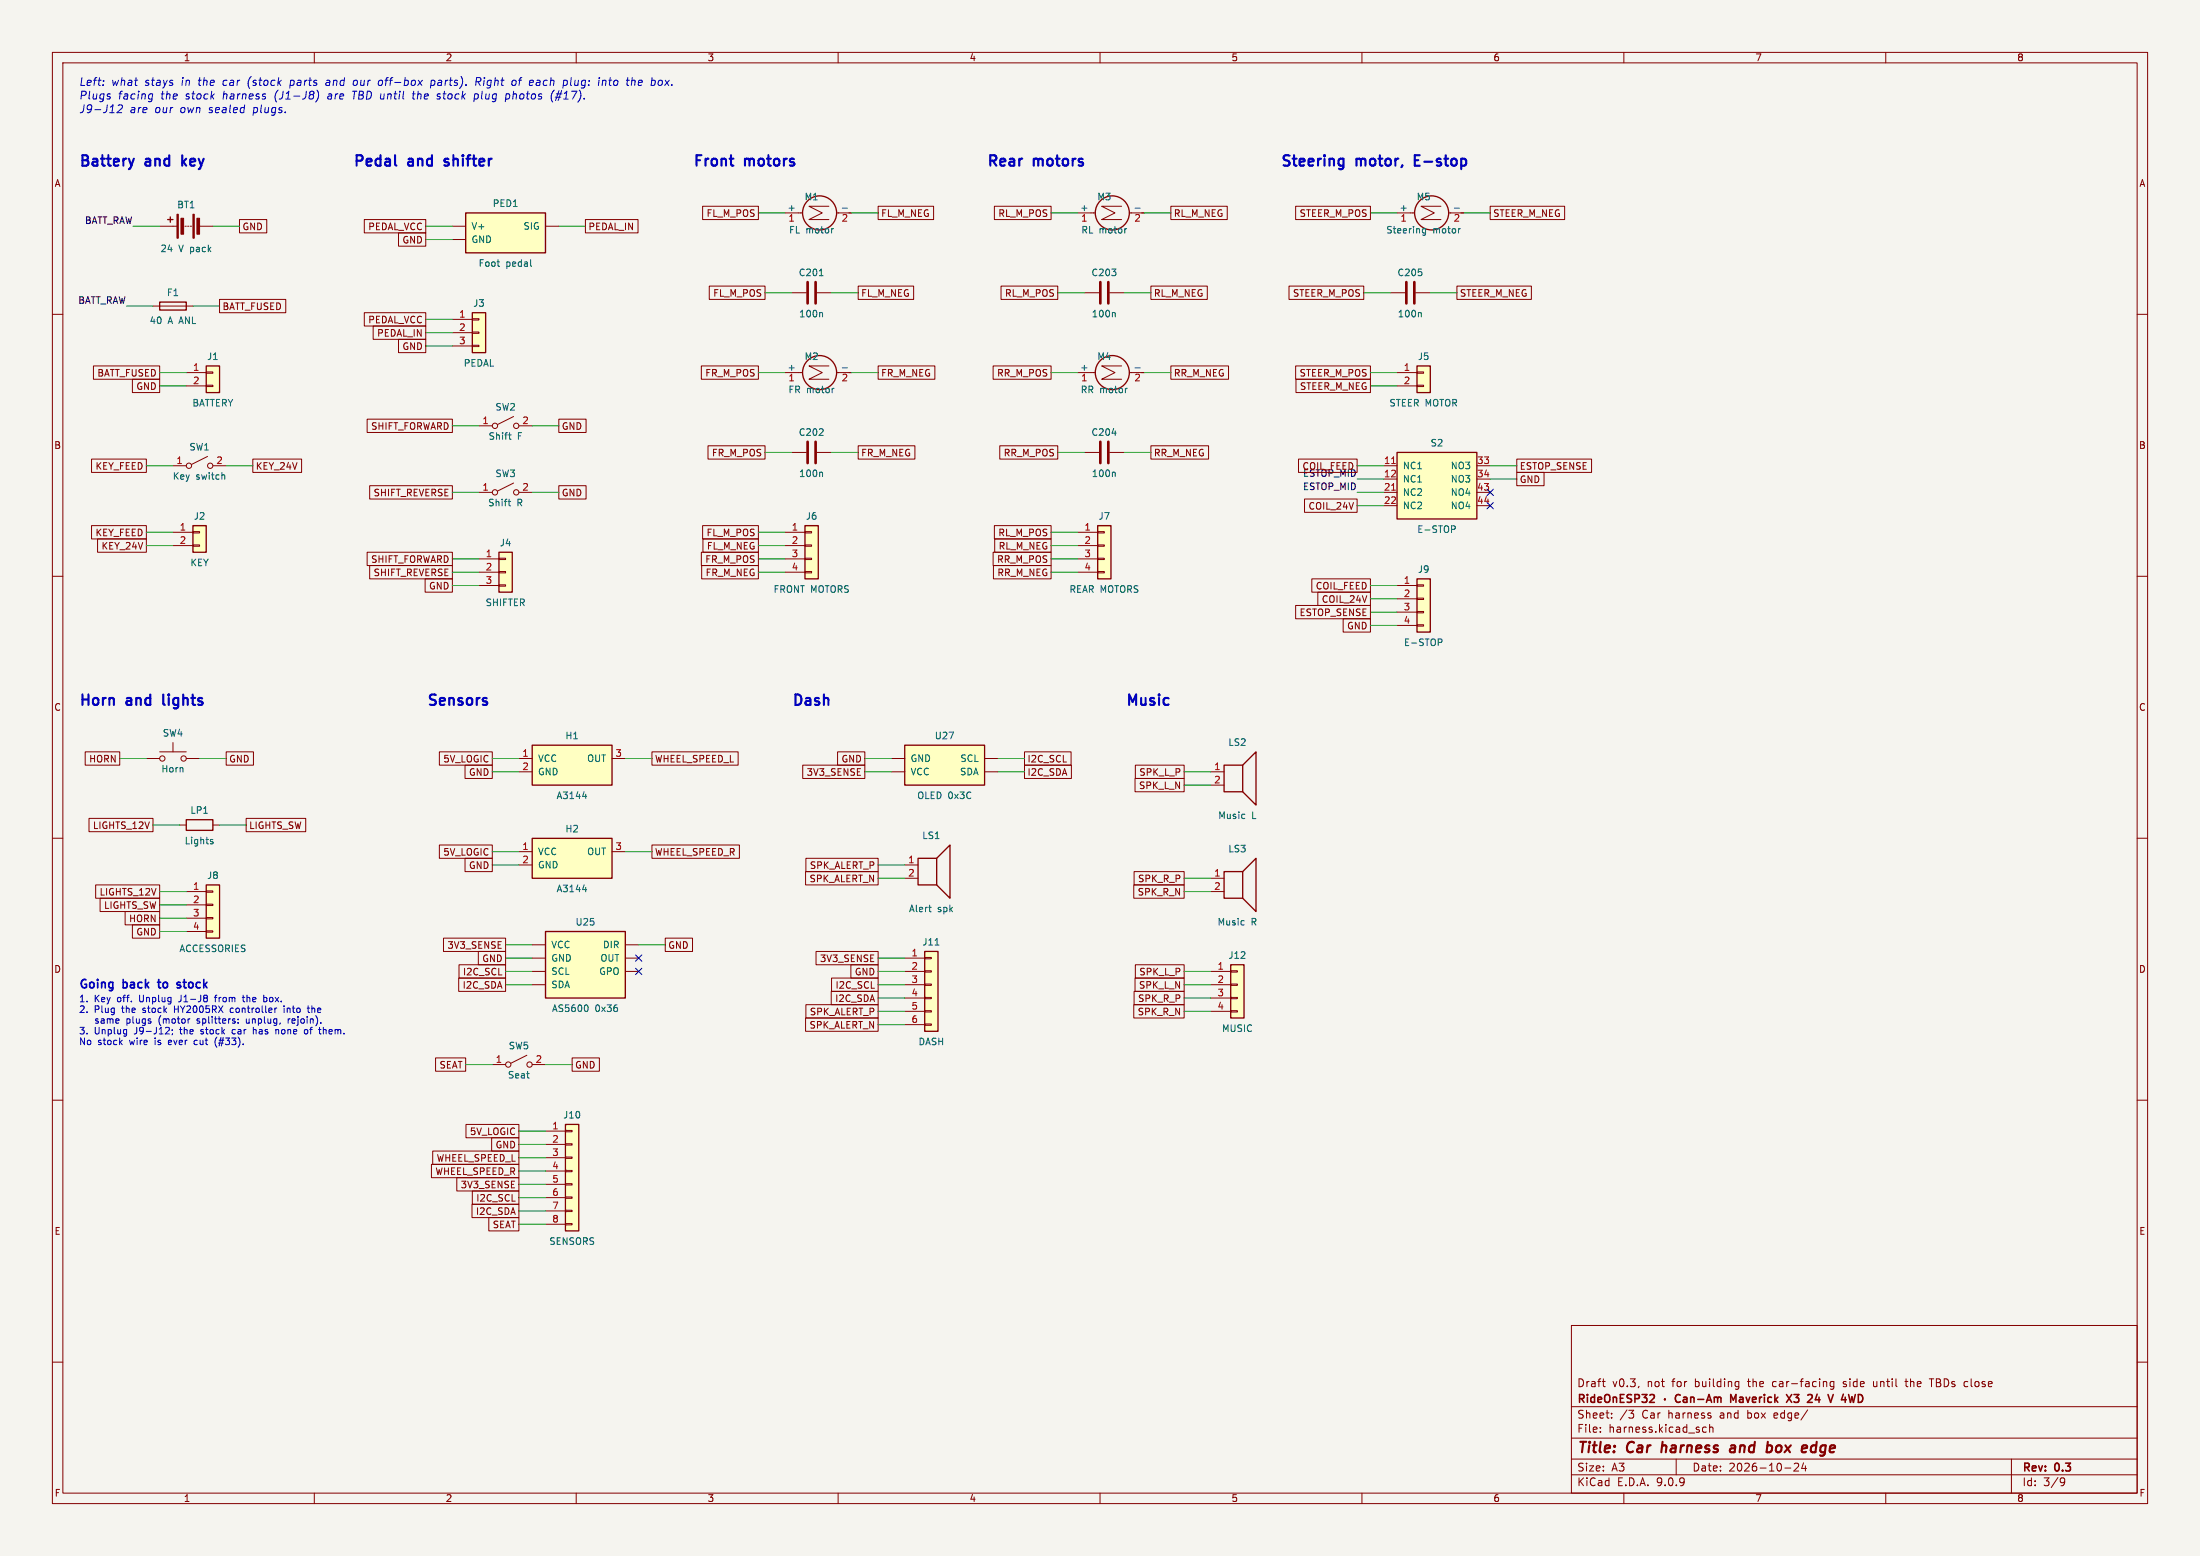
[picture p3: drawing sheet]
<svg xmlns="http://www.w3.org/2000/svg" width="420mm" height="297mm" viewBox="0 0 420 297" stroke-linecap="round" stroke-linejoin="round" font-family="sans-serif">
<path d="M0 0h420v297h-420z" fill="#f5f4ef" stroke="#f5f4ef" stroke-width=".19"/>
<g fill="none" stroke="#840000" stroke-width=".19">
<path d="M10 10h400v277h-400zM12 12h396v273h-396zM60 10v2M110 10v2M160 10v2M210 10v2M260 10v2M310 10v2M360 10v2M10 60h2M408 60h2M10 110h2"/>
<path d="M408 110h2M10 160h2M408 160h2M10 210h2M408 210h2M300 253h108v32h-108zM10 260h2M300 278.5h108M300 274.5h108M300 268.5h108M305.5 273.2v.2M305.5 272.5v.1"/>
<path d="M305.9 263.7h.5M306.2 264.6l.2 .1M307.7 270.5v.2M307.7 269.8v.1M310.9 269.2h1l-.5 .6M311.6 269.8l.3 .2v.4l-.3 .3M312.9 264.6l-.1 .2M320 278.5v3M325.7 272.5l-.4-.1-.3 .3 .2 .6h.5M326.4 272.5l.2-.1 .3 .1 .1 .9M326.4 271.9v1.5M331.5 263.7l.4 .1"/>
<path d="M331.9 264.6l-.4 .1M331.9 263.7v1.2l-.1 .2-.4 .1M342.5 279.4l.6-.1 .2 .1 .1 .3-1 1.1h1M344.3 279.2l-.4 1.1h1M344.7 279.8v1M348.7 263.8v.9M350.1 263.8l-.4-.1-.3 .3 .1 .6h.6M350.1 263.7v1.2l-.3 .3-.4-.1M351.9 264.6l.1 .1M351.9 263.8v.3M357.7 263.7v.8l.2 .2M363.7 263.7h.5"/>
<path d="M363.9 263.2v1.3l.3 .2M368.3 263.2h.9M368.7 263.2v1.5M384 278.5v6.5M408 260h2M60 285v2M110 285v2M160 285v2M210 285v2M260 285v2M300 281.5h108M310 285v2"/>
<path d="M340.7 280.2h1.2M360 285v2M393.6 282.1l.5 .1a.99 .99 0 0 1-.4 1.4h-.3M394.2 282.7l-.3 .3h-.3"/>
</g>
<path d="M317.4 275.2l-.3 2M330.4 276h.8M331.3 276.3l-.7 .1a.4 .4 0 0 0-.4 .4 .4 .4 0 0 0 .3 .4l.7-.1M338 275.9l.3 .4-.2 .7M345.8 277.1h.8M346.5 275.9h-.3l-.3 .2" fill="none" stroke="#840000" stroke-width=".4"/>
<g fill="none" stroke="#840000" stroke-width=".3">
<path d="M315.5 266.2l.3 .3v.3l-.9 .9h.9M317.8 267v.2M320.8 266.3a.6 .6 0 0 0-.8 0 .6 .6 0 0 0-.2 .7 .56 .56 0 0 0 .3 .6 .56 .56 0 0 0 .7-.1M321.4 266.8h.6v.9M322 267l-.5 .1a.29 .29 0 0 0-.2 .3 .29 .29 0 0 0 .2 .3l.5-.1M322.8 266.8l.2-.1 .3 .1 .1 .9M322.8 266.7v1M324.1 267.1h1.2M325.8 267.7l.5-1.5 .5 1.5M325.9 267.3h.7M327.3 266.8l.4-.1 .2 .2M327.3 266.7v1"/>
<path d="M327.9 266.9l.2-.2 .4 .1v.9M327.9 266.9v.8M331.4 266.2l-.5 1.1-.5-1.1v1.5M341 266.2l1 1.5M342 266.2l-1 1.5M346.9 266.1l-.4 1.1h1"/>
</g>
<path d="M95.2 105.4h2.6v7.6h-2.6z" fill="#ffffc2"/>
<path d="M95.2 105.4h2.6v7.6h-2.6z" fill="none" stroke="#840000" stroke-width=".25"/>
<path d="M91.4 106.7h3.8M91.4 109.2h3.8M91.4 111.8h3.8M95.2 106.6h1.3v.2h-1.3zM95.2 109.1h1.3v.2h-1.3zM95.2 111.6h1.3v.3h-1.3z" fill="none" stroke="#840000" stroke-width=".19"/>
<path d="M153.7 100.3h2.5v10.2h-2.5z" fill="#ffffc2"/>
<path d="M153.7 100.3h2.5v10.2h-2.5z" fill="none" stroke="#840000" stroke-width=".25"/>
<path d="M151.1 86.4h2.8M156 86.4h2.7M149.9 101.6h3.8M149.9 104.1h3.8M149.9 106.7h3.8M149.9 109.2h3.8M153.7 101.5h1.2v.2h-1.2zM153.7 104h1.2v.3h-1.2zM153.7 106.6h1.2v.2h-1.2zM153.7 109.1h1.2v.2h-1.2z" fill="none" stroke="#840000" stroke-width=".19"/>
<path d="M154.2 84.3v4.1M155.7 84.3v4.1" fill="none" stroke="#840000" stroke-width=".51"/>
<path d="M156.8 90.1l.2 .2v.7" fill="none" stroke="#006464" stroke-width=".19"/>
<path d="M39.4 168.9h2.5v10.2h-2.5z" fill="#ffffc2"/>
<path d="M39.4 168.9h2.5v10.2h-2.5z" fill="none" stroke="#840000" stroke-width=".25"/>
<path d="M35.6 170.2h3.8M35.6 172.7h3.8M35.6 175.3h3.8M35.6 177.8h3.8M39.4 170.1h1.2v.2h-1.2zM39.4 172.6h1.2v.2h-1.2zM39.4 175.1h1.2v.3h-1.2zM39.4 177.7h1.2v.2h-1.2z" fill="none" stroke="#840000" stroke-width=".19"/>
<path d="M234.9 184.2h2.6v10.1h-2.6z" fill="#ffffc2"/>
<g fill="none" stroke="#840000" stroke-width=".25">
<path d="M35.6 156.5h5v2h-5zM234.9 184.2h2.6v10.1h-2.6z"/>
<circle cx="212.3" cy="71.1" r="3.3"/>
</g>
<g fill="none" stroke="#840000" stroke-width=".19">
<path d="M205.7 71.1h3.4M214.1 69.9h-3.8l2.6 1.2-2.6 1.3h3.8M215.6 71.1h2.8M207 86.4h2.8M211.8 86.4h2.8M27.9 144.8h2.6M30.5 143.5h5.1M33 141.7v1.8M34.3 157.5h1.3M35.6 144.8h2.5M40.6 157.5h1.3M231.1 185.4h3.8"/>
<path d="M231.1 188h3.8M231.1 190.5h3.8M231.1 193h3.8M234.9 185.3h1.3v.2h-1.3zM234.9 187.8h1.3v.3h-1.3zM234.9 190.4h1.3v.2h-1.3zM234.9 192.9h1.3v.3h-1.3z"/>
<circle cx="31" cy="144.8" r=".51"/>
<circle cx="35.1" cy="144.8" r=".51"/>
</g>
<path d="M215.2 74.1l-.2 .1M216.7 70.2h1M212.3 82.7h.8M212.7 90.1l.2 .2v.7M40.3 160.7h.3l.1 .2-.4 .2M40.3 160.2l.3 .1" fill="none" stroke="#006464" stroke-width=".19"/>
<path d="M210.1 84.3v4.1M211.6 84.3v4.1" fill="none" stroke="#840000" stroke-width=".51"/>
<path d="M270.5 110.5h2.5v10.2h-2.5z" fill="#ffffc2"/>
<path d="M30.5 57.7h5.1v1.5h-5.1zM270.5 110.5h2.5v10.2h-2.5z" fill="none" stroke="#840000" stroke-width=".25"/>
<path d="M29.2 58.4h7.6M266.7 111.8h3.8M266.7 114.3h3.8M266.7 116.8h3.8M266.7 119.4h3.8M270.5 111.6h1.3v.3h-1.3zM270.5 114.2h1.3v.2h-1.3zM270.5 116.7h1.3v.3h-1.3zM270.5 119.3h1.3v.2h-1.3z" fill="none" stroke="#840000" stroke-width=".19"/>
<path d="M275 122l.3 .2-.1 .3-.2 .1" fill="none" stroke="#006464" stroke-width=".19"/>
<path d="M209.5 100.3h2.6v10.2h-2.6z" fill="#ffffc2"/>
<g fill="none" stroke="#840000" stroke-width=".25">
<path d="M32 41.9h1M32.5 41.4v1M209.5 100.3h2.6v10.2h-2.6z"/>
<circle cx="156.5" cy="71.1" r="3.3"/>
</g>
<g fill="none" stroke="#840000" stroke-width=".19">
<path d="M30.5 43.2h3.3M35.3 43.2h.3M35.8 43.2h.3M36.3 43.2h.3M38.1 43.2h2.5M149.9 71.1h3.3M158.2 69.9h-3.8l2.6 1.2-2.6 1.3h3.8M159.7 71.1h2.9M205.7 101.6h3.8M205.7 104.1h3.8M205.7 106.7h3.8M205.7 109.2h3.8"/>
<path d="M209.5 101.5h1.3v.2h-1.3zM209.5 104h1.3v.3h-1.3zM209.5 106.6h1.3v.2h-1.3zM209.5 109.1h1.3v.2h-1.3z"/>
</g>
<g fill="#840000" stroke="#840000" stroke-width=".19">
<path d="M33.8 40.9h.2v4.6h-.2z"/>
<path d="M36.8 40.9h.3v4.6h-.3z"/>
<path d="M34.5 41.7h.6v3h-.6z"/>
<path d="M37.6 41.7h.5v3h-.5z"/>
</g>
<path d="M159.2 74.1l-.2 .1M160.8 70.2h1" fill="none" stroke="#006464" stroke-width=".19"/>
<path d="M270.5 69.9h2.5v5h-2.5z" fill="#ffffc2"/>
<path d="M270.5 69.9h2.5v5h-2.5z" fill="none" stroke="#840000" stroke-width=".25"/>
<path d="M266.7 71.1h3.8M266.7 73.7h3.8M270.5 71h1.3v.2h-1.3zM270.5 73.5h1.3v.3h-1.3z" fill="none" stroke="#840000" stroke-width=".19"/>
<path d="M90.2 59.7h2.5v7.6h-2.5z" fill="#ffffc2"/>
<path d="M90.2 59.7h2.5v7.6h-2.5z" fill="none" stroke="#840000" stroke-width=".25"/>
<path d="M86.4 61h3.8M86.4 63.5h3.8M86.4 66h3.8M90.2 60.8h1.2v.3h-1.2zM90.2 63.4h1.2v.2h-1.2zM90.2 65.9h1.2v.3h-1.2z" fill="none" stroke="#840000" stroke-width=".19"/>
<path d="M36.8 100.3h2.6v5.1h-2.6z" fill="#ffffc2"/>
<g fill="none" stroke="#840000" stroke-width=".25">
<path d="M36.8 100.3h2.6v5.1h-2.6z"/>
<circle cx="212.3" cy="40.6" r="3.3"/>
</g>
<g fill="none" stroke="#840000" stroke-width=".19">
<path d="M214.1 39.4h-3.8l2.6 1.2-2.6 1.3h3.8M205.7 40.6h3.4M207 55.9h2.8M211.8 55.9h2.8M215.6 40.6h2.8M98 79.5l-3 1.5M91.4 94h2.6M91.4 81.3h2.6M98 92.2l-3 1.5M99.1 94h2.5M99.1 81.3h2.5M33 101.6h3.8"/>
<path d="M33 104.1h3.8M36.8 101.5h1.3v.2h-1.3zM36.8 104h1.3v.3h-1.3z"/>
<circle cx="94.5" cy="81.3" r=".51"/>
<circle cx="94.5" cy="94" r=".51"/>
<circle cx="98.6" cy="94" r=".51"/>
<circle cx="98.6" cy="81.3" r=".51"/>
</g>
<path d="M216.7 39.7h1M212.7 59.6l.2 .2v.7M215.1 43.6l-.3 .1M97 95.7h.5M97.1 83h.5M97.2 96.4l.3 .2M97.3 83.7l.3 .2" fill="none" stroke="#006464" stroke-width=".19"/>
<path d="M210.1 53.8v4.1M211.6 53.8v4.1" fill="none" stroke="#840000" stroke-width=".51"/>
<path d="M39.4 69.9h2.5v5h-2.5z" fill="#ffffc2"/>
<path d="M39.4 69.9h2.5v5h-2.5z" fill="none" stroke="#840000" stroke-width=".25"/>
<path d="M265.4 55.9h2.8M270.3 55.9h2.7M35.6 71.1h3.8M35.6 73.7h3.8M39.4 71h1.2v.2h-1.2zM39.4 73.5h1.2v.3h-1.2z" fill="none" stroke="#840000" stroke-width=".19"/>
<path d="M268.5 53.8v4.1M270 53.8v4.1" fill="none" stroke="#840000" stroke-width=".51"/>
<path d="M271.1 59.6l.2 .2v.7" fill="none" stroke="#006464" stroke-width=".19"/>
<path d="M88.9 40.6h15.2v7.7h-15.2z" fill="#ffffc2"/>
<g fill="none" stroke="#840000" stroke-width=".25">
<path d="M88.9 40.6h15.2v7.7h-15.2zM233.7 146.1h3.5v5h-3.5zM237.2 146.1l2.6-2.6v10.2l-2.6-2.6"/>
<circle cx="273.3" cy="40.6" r="3.3"/>
</g>
<g fill="none" stroke="#840000" stroke-width=".19">
<path d="M275.1 39.4h-3.8l2.5 1.2-2.5 1.3h3.8M86.4 43.2h2.5M86.4 45.7h2.5M104.1 43.2h2.6M266.7 40.6h3.4M276.6 40.6h2.8M33 88.9h2.6M39.6 87.1l-3 1.5M40.6 88.9h2.6M231.1 147.3h2.6M231.1 149.9h2.6"/>
<circle cx="36.1" cy="88.9" r=".51"/>
<circle cx="40.1" cy="88.9" r=".51"/>
</g>
<path d="M277.6 39.7h1M101.4 50.8h.1M271.6 44.4l.2 .1 .3-.1M272.1 43.6v1.1l-.2 .2h-.3M272.1 43.7l-.3-.1-.2 .2M278.8 43.6l-.2 .1M42.7 90.6l.2 .2v.7" fill="none" stroke="#006464" stroke-width=".19"/>
<path d="M176.5 181.6h2.6v15.3h-2.6z" fill="#ffffc2"/>
<path d="M176.5 181.6h2.6v15.3h-2.6z" fill="none" stroke="#840000" stroke-width=".25"/>
<g fill="none" stroke="#840000" stroke-width=".19">
<path d="M172.7 182.9h3.8M172.7 185.4h3.8M172.7 188h3.8M172.7 190.5h3.8M172.7 193h3.8M172.7 195.6h3.8M176.5 182.8h1.3v.2h-1.3zM176.5 185.3h1.3v.2h-1.3zM176.5 187.8h1.3v.3h-1.3zM176.5 190.4h1.3v.2h-1.3zM176.5 192.9h1.3v.3h-1.3zM176.5 195.5h1.3v.2h-1.3z"/>
<path d="M94 203.2h2.5M100.6 201.4l-3.1 1.5M101.6 203.2h2.5"/>
<circle cx="97" cy="203.2" r=".51"/>
<circle cx="101.1" cy="203.2" r=".51"/>
</g>
<path d="M178.5 180.4h.8" fill="none" stroke="#006464" stroke-width=".19"/>
<path d="M104.1 177.8h15.3v12.7h-15.3z" fill="#ffffc2"/>
<path d="M104.1 177.8h15.3v12.7h-15.3z" fill="none" stroke="#840000" stroke-width=".25"/>
<path d="M101.6 180.3h2.5M101.6 182.9h2.5M101.6 185.4h2.5M101.6 188h2.5M119.4 180.3h2.5M119.4 182.9h2.5M119.4 185.4h2.5" fill="none" stroke="#840000" stroke-width=".19"/>
<path d="M112.1 191.9l.2 .4-.2 .7" fill="none" stroke="#006464" stroke-width=".19"/>
<path d="M107.9 214.6h2.6v20.3h-2.6z" fill="#ffffc2"/>
<path d="M175.3 163.8h3.5v5.1h-3.5zM178.8 163.8l2.6-2.5v10.2l-2.6-2.6M107.9 214.6h2.6v20.3h-2.6z" fill="none" stroke="#840000" stroke-width=".25"/>
<g fill="none" stroke="#840000" stroke-width=".19">
<path d="M151.1 55.9h2.8M156 55.9h2.7M172.7 165.1h2.6M172.7 167.6h2.6M104.1 215.9h3.8M104.1 218.4h3.8M107.9 215.8h1.3v.2h-1.3zM107.9 218.3h1.3v.3h-1.3zM104.1 221h3.8M104.1 223.5h3.8M104.1 226.1h3.8M104.1 228.6h3.8"/>
<path d="M104.1 231.1h3.8M104.1 233.7h3.8M107.9 220.9h1.3v.2h-1.3zM107.9 223.4h1.3v.2h-1.3zM107.9 225.9h1.3v.3h-1.3zM107.9 228.5h1.3v.2h-1.3zM107.9 231h1.3v.3h-1.3zM107.9 233.6h1.3v.2h-1.3z"/>
</g>
<path d="M156.4 52.6h.7M156.8 59.6l.2 .2v.7M177.3 173.2h.5M177.6 174h.2" fill="none" stroke="#006464" stroke-width=".19"/>
<path d="M154.2 53.8v4.1M155.7 53.8v4.1" fill="none" stroke="#840000" stroke-width=".51"/>
<path d="M266.7 86.4h15.2v12.7h-15.2z" fill="#ffffc2"/>
<g fill="none" stroke="#840000" stroke-width=".25">
<path d="M266.7 86.4h15.2v12.7h-15.2z"/>
<circle cx="156.5" cy="40.6" r="3.3"/>
</g>
<path d="M158.2 39.4h-3.8l2.6 1.2-2.6 1.3h3.8M149.9 40.6h3.3M159.7 40.6h2.9M264.2 88.9h2.5M264.2 91.4h2.5M264.2 94h2.5M264.2 96.5h2.5M281.9 88.9h2.6M281.9 91.4h2.6M281.9 94h2.6M281.9 96.5h2.6" fill="none" stroke="#840000" stroke-width=".19"/>
<path d="M265.7 88.5h.7M265.7 93.6h.7" fill="none" stroke="#a90000" stroke-width=".19"/>
<path d="M160.8 39.7h1M159.1 43.6l-.2 .1M277.6 100.4l.2 .2v.3l-.2 .1" fill="none" stroke="#006464" stroke-width=".19"/>
<path d="M101.6 160h15.2v7.6h-15.2z" fill="#ffffc2"/>
<path d="M101.6 160h15.2v7.6h-15.2z" fill="none" stroke="#840000" stroke-width=".25"/>
<path d="M99.1 162.6h2.5M99.1 165.1h2.5M116.8 162.6h2.6" fill="none" stroke="#840000" stroke-width=".19"/>
<path d="M111.2 169.8h.8" fill="none" stroke="#006464" stroke-width=".19"/>
<path d="M101.6 142.2h15.2v7.7h-15.2z" fill="#ffffc2"/>
<path d="M101.6 142.2h15.2v7.7h-15.2z" fill="none" stroke="#840000" stroke-width=".25"/>
<path d="M99.1 144.8h2.5M99.1 147.3h2.5M116.8 144.8h2.6" fill="none" stroke="#840000" stroke-width=".19"/>
<path d="M111.2 152h.8" fill="none" stroke="#006464" stroke-width=".19"/>
<path d="M172.7 142.2h15.3v7.7h-15.3z" fill="#ffffc2"/>
<path d="M172.7 142.2h15.3v7.7h-15.3zM233.7 166.4h3.5v5.1h-3.5zM237.2 166.4l2.6-2.6v10.2l-2.6-2.5" fill="none" stroke="#840000" stroke-width=".25"/>
<g fill="none" stroke="#840000" stroke-width=".19">
<path d="M134.1 39.4h10.7v2.5h-10.7zM167.6 39.4h10.6v2.5h-10.6zM189.8 39.4h10.9v2.5h-10.9zM223.5 39.4h10.8v2.5h-10.8zM247.3 39.4h14.3v2.5h-14.3zM284.5 39.4h14.2v2.5h-14.2zM41.9 57.1h12.7v2.6h-12.7zM45.7 41.9h5.2v2.6h-5.2zM69.5 59.7h11.8v2.5h-11.8zM69.5 41.9h11.8v2.6h-11.8zM76.1 44.4h5.2v2.6h-5.2zM111.8 41.9h10v2.6h-10z"/>
<path d="M135.4 54.6h10.6v2.6h-10.6zM163.8 54.6h10.6v2.6h-10.6zM191.1 54.6h10.8v2.6h-10.8zM219.7 54.6h10.8v2.6h-10.8zM246.1 54.6h14.2v2.6h-14.2zM278.1 54.6h14.2v2.6h-14.2zM17.8 69.8h12.7v2.6h-12.7zM25.3 72.4h5.2v2.5h-5.2zM71.2 62.2h10.1v2.6h-10.1zM76.1 64.8h5.2v2.5h-5.2zM133.9 69.8h10.9v2.6h-10.9zM167.6 69.8h10.9v2.6h-10.9z"/>
<path d="M189.6 69.8h11.1v2.6h-11.1zM223.5 69.8h11v2.6h-11zM247.3 69.8h14.3v2.6h-14.3zM247.4 72.4h14.2v2.5h-14.2zM17.5 87.6h10.4v2.6h-10.4zM48.3 87.6h9.3v2.6h-9.3zM70.1 80h16.3v2.6h-16.3zM70.6 92.7h15.8v2.6h-15.8zM106.7 92.7h5.2v2.6h-5.2zM106.7 80h5.2v2.6h-5.2zM135.2 85.1h10.8v2.5h-10.8zM163.8 85.1h10.9v2.5h-10.9z"/>
<path d="M190.9 85.1h11v2.5h-11zM219.7 85.1h11v2.5h-11zM247.9 87.6h11.2v2.6h-11.2zM249 95.2h10.1v2.6h-10.1zM289.6 87.6h14.2v2.6h-14.2zM289.6 90.2h5.2v2.5h-5.2zM17.5 100.3h10.4v2.6h-10.4zM18.6 102.9h9.3v2.5h-9.3zM70.1 105.4h16.3v2.6h-16.3zM70.6 107.9h15.8v2.6h-15.8zM81.2 110.5h5.2v2.5h-5.2zM133.9 105.4h10.9v2.6h-10.9z"/>
<path d="M134 107.9h10.8v2.6h-10.8zM134.1 100.3h10.7v2.6h-10.7zM134.2 102.9h10.6v2.5h-10.6zM189.6 105.4h11.1v2.6h-11.1zM189.6 107.9h11.1v2.6h-11.1zM189.8 100.3h10.9v2.6h-10.9zM189.9 102.9h10.8v2.5h-10.8zM247.3 115.6h14.3v2.5h-14.3zM250.4 110.5h11.2v2.5h-11.2zM251.6 113h10v2.6h-10zM256.4 118.1h5.2v2.6h-5.2zM16.3 143.5h6.6v2.6h-6.6z"/>
<path d="M17 156.2h12.2v2.6h-12.2zM43.2 143.5h5.2v2.6h-5.2zM47 156.2h11.4v2.6h-11.4zM83.9 143.5h10.1v2.6h-10.1zM88.8 146h5.2v2.6h-5.2zM124.5 143.5h16.4v2.6h-16.4zM153.2 146h11.9v2.6h-11.9zM159.9 143.5h5.2v2.6h-5.2zM170.2 144.8h2.5M170.2 147.3h2.5M188 144.8h2.5M188 147.3h2.5"/>
<path d="M195.6 143.5h8.9v2.6h-8.9zM195.6 146h8.9v2.6h-8.9zM216.7 148.6h9.4v2.5h-9.4zM216.7 146h9.4v2.6h-9.4zM18.3 168.9h12.2v2.6h-12.2zM19.1 171.4h11.4v2.6h-11.4zM23.9 174h6.6v2.5h-6.6zM25.3 176.5h5.2v2.6h-5.2zM83.9 161.3h10.1v2.5h-10.1zM84.7 179.1h11.8v2.5h-11.8zM88.8 163.8h5.2v2.6h-5.2zM124.5 161.3h16.7v2.5h-16.7z"/>
<path d="M127 179.1h5.2v2.5h-5.2zM153.8 166.4h13.8v2.5h-13.8zM153.8 163.8h13.8v2.6h-13.8zM216.4 168.9h9.7v2.6h-9.7zM216.5 166.4h9.6v2.5h-9.6zM231.1 167.6h2.6M231.1 170.2h2.6M87.6 186.7h8.9v2.5h-8.9zM87.6 184.1h8.9v2.6h-8.9zM91.3 181.6h5.2v2.6h-5.2zM153.8 194.3h13.8v2.6h-13.8zM153.8 191.8h13.8v2.5h-13.8z"/>
<path d="M155.8 181.6h11.8v2.6h-11.8zM158.7 189.2h8.9v2.6h-8.9zM158.7 186.7h8.9v2.5h-8.9zM162.4 184.1h5.2v2.6h-5.2zM216.4 191.8h9.7v2.5h-9.7zM216.5 189.2h9.6v2.6h-9.6zM216.7 186.7h9.4v2.5h-9.4zM216.7 184.1h9.4v2.6h-9.4zM82.6 219.7h16.5v2.6h-16.5zM83.2 201.9h5.7v2.6h-5.7zM89 214.6h10.1v2.6h-10.1zM93.9 217.2h5.2v2.5h-5.2z"/>
<path d="M109.2 201.9h5.2v2.6h-5.2zM82.4 222.2h16.7v2.6h-16.7zM87.2 224.8h11.9v2.5h-11.9zM90.1 229.9h9v2.5h-9zM90.2 227.3h8.9v2.6h-8.9zM93.3 232.4h5.8v2.6h-5.8z"/>
</g>
<g fill="none" stroke="#009600" stroke-width=".19">
<path d="M24.1 58.4h5.1M25.4 43.2h5.1M36.8 58.4h5.1M40.6 43.2h5.1M81.3 45.7h5.1M81.3 43.2h5.1M106.7 43.2h5.1M144.8 40.6h5.1M146 55.9h5.1M158.7 55.9h5.1M162.6 40.6h5M200.7 40.6h5"/>
<path d="M201.9 55.9h5.1M214.6 55.9h5.1M218.4 40.6h5.1M260.3 55.9h5.1M261.6 40.6h5.1M273 55.9h5.1M279.4 40.6h5.1M30.5 71.1h5.1M30.5 73.7h5.1M81.3 63.5h5.1M81.3 61h5.1M81.3 66h5.1"/>
<path d="M144.8 71.1h5.1M162.6 71.1h5M200.7 71.1h5M218.4 71.1h5.1M261.6 71.1h5.1M261.6 73.7h5.1M27.9 88.9h5.1M43.2 88.9h5.1M86.4 94h5M86.4 81.3h5M101.6 94h5.1M101.6 81.3h5.1"/>
<path d="M146 86.4h5.1M158.7 86.4h5.1M201.9 86.4h5.1M214.6 86.4h5.1M259.1 96.5h5.1M259.1 94h5.1M259.1 91.4h5.1M259.1 88.9h5.1M284.5 91.4h5.1M284.5 88.9h5.1M27.9 101.6h5.1M27.9 104.1h5.1"/>
<path d="M86.4 109.2h5M86.4 106.7h5M86.4 111.8h5M144.8 109.2h5.1M144.8 101.6h5.1M144.8 104.1h5.1M144.8 106.7h5.1M200.7 109.2h5M200.7 101.6h5M200.7 104.1h5M200.7 106.7h5M261.6 111.8h5.1"/>
<path d="M261.6 114.3h5.1M261.6 116.8h5.1M261.6 119.4h5.1M22.9 144.8h5M29.2 157.5h5.1M38.1 144.8h5.1M41.9 157.5h5.1M94 144.8h5.1M94 147.3h5.1M119.4 144.8h5.1M165.1 144.8h5.1M165.1 147.3h5.1"/>
<path d="M190.5 144.8h5.1M190.5 147.3h5.1M226.1 147.3h5M226.1 149.9h5M30.5 177.8h5.1M30.5 172.7h5.1M30.5 170.2h5.1M30.5 175.3h5.1M94 162.6h5.1M94 165.1h5.1M119.4 162.6h5.1M167.6 165.1h5.1"/>
<path d="M167.6 167.6h5.1M226.1 170.2h5M226.1 167.6h5M96.5 188h5.1M96.5 182.9h5.1M96.5 185.4h5.1M96.5 180.3h5.1M121.9 180.3h5.1M167.6 193h5.1M167.6 190.5h5.1M167.6 188h5.1M167.6 195.6h5.1"/>
<path d="M167.6 182.9h5.1M167.6 185.4h5.1M226.1 193h5M226.1 190.5h5M226.1 188h5M226.1 185.4h5M88.9 203.2h5.1M99.1 218.4h5M99.1 215.9h5M104.1 203.2h5.1M99.1 233.7h5M99.1 231.1h5"/>
<path d="M99.1 228.6h5M99.1 226.1h5M99.1 221h5M99.1 223.5h5"/>
</g>
<path d="M283.9 93.4l1.2 1.2M283.9 95.9l1.2 1.2M285.1 93.4l-1.2 1.2M285.1 95.9l-1.2 1.2M121.3 182.3l1.2 1.2M121.3 184.8l1.2 1.2M122.5 182.3l-1.2 1.2M122.5 184.8l-1.2 1.2" fill="none" stroke="#000084" stroke-width=".19"/>
<g fill="none" stroke="#0000c2" stroke-width=".4">
<path d="M16.7 29.8l-.3-.2h-.7v2M19.5 29.6v1.7M20.7 29.6v1.7M25.5 30.3l-.4 1.3M32.3 29.6v2M34.8 29.6v2M35.5 30.3l-.7 .8M69.1 29.8l-.3-.2h-.7v2M72.7 29.6v2M75.4 29.6v1.7M75.5 31.5l.2 .1M82.5 29.6v2"/>
<path d="M84.8 31.5l.2 .1M84.9 30.4v.5M86.6 29.6v2M88.4 29.6v.2M89.8 29.6l-.4 .1-.1 .2M90.5 29.6v1.7M133.9 29.6h-.9v2M139.6 29.6v1.7M146.7 29.6v1.7M190.1 29.8l-.3-.2h-.7v2M201.8 29.6v1.7M246.2 29.7l-.8-.1-.3 .2"/>
<path d="M247 29.6v1.7M252.9 29.6v.2M256.3 30.3l.2 .1M256.5 30.3v1.6l-.2 .3M256.5 31.5l-.2 .1M263.4 29.6v1.7M270.1 30.6h.7M271 29.6h-.9v2h.9M276 29.6v1.7M15.7 132.6v2M16.9 132.6v2M28.7 132.6v2"/>
<path d="M31.2 132.6l.1 1.9M32.2 132.6v.1M35 132.6v2M36.8 132.6v1.7M83.2 132.6h-.8l-.2 .1M152.8 132.8l-.5-.2h-.4v2M157.3 132.6v2M215.6 134.6v-2l.6 1.4 .7-1.4v2M221.3 132.6v.1"/>
</g>
<g fill="none" stroke="#0000c2" stroke-width=".19">
<path d="M20.9 17.9l.2 .1M21 18.5v.3M28.7 17.9l.4 .1M29 18.8l-.1 .1M29.1 17.9l-.2 1.4M55.5 15.3l-.2 1.5M60.8 17.8l-.1 1-.5 .7M62.4 15.7l-.2 .3v.2l.5 .1M62.5 15.3l-.2 .1M67.3 17.4h.8M67.7 17.4l-.2 1.5M68 15.3l-.4 .1-.1 .2v.6l.4 .1"/>
<path d="M72.3 16.2h.5M72.9 15.4l-.3-.1-.3 .2M78.7 17.9h.6M79 17.4l-.2 1.3 .4 .2M82.2 16.2h.6M82.3 15.4h.6M82.4 15.3l-.2 1.5M84 18.7l-.2 .2-.4-.1M84.1 18a.37 .37 0 0 0-.6 .2v.1l.5 .2M90.5 18.8h.6M90.6 18h.6M90.6 17.9l-.1 1.5"/>
<path d="M91.3 15.6l.4 .7M91.7 14.9l-.7-.1-.2 1.5M91.7 15.5l-.2 .1h-.6M96.6 18l.5-.1 .2 .2M96.6 17.9l-.1 1.5M97.3 18.6l-.4 .3-.4-.1M97.9 15.4l.4-.1 .2 .3-.1 .6-.5 .1M105.7 17.3a1.74 1.74 0 0 0-.2 2.2M106 18.6h1.1M106.2 17.9h1.1M106.7 17.3l-.6 1.9M108.1 15.3l.2 .3-.2 .6"/>
<path d="M115.1 15.5l.2-.2 .3 .1v.9M115.1 15.3l-.2 1M120.6 15.5l.3-.2 .3 .1v.9M120.7 14.8l-.2 1.5M126.2 15.3l-.4 .1-.1 .2v.6l.4 .1M23.4 20.4l-1.1 1.1h.9M24.1 196.5l.1 .1M24.2 196.5v1l-.1 .2M24.2 197.3l-.1 .1M30.5 194.2l-.2 .5 .2 .7M32.3 196.6l-.8 .8h.8M32.9 197.3l-.1 .2"/>
<path d="M37.3 198.6l-.2 .2v.4l.2 .2M37.6 195.3h.4M38 194.5l-.4 .1 .1 .2 .3 .1M39.5 190.6l.1 .1-.1 .5M39.6 190.3l-.1 .1M40.9 190.4h.5M41.1 190.1v1.1M41.2 198.3a1.48 1.48 0 0 0 .2 1.6M44.2 192.4l-.3 .3v.3l.3 .3M44.4 196.6l-.1 .5 .3 .3M46.2 190.4h.5M46.4 190v1l.3 .2"/>
<path d="M47 194.5l.1 .8h.3l.2-.1M48.4 196.1v1.3M50.4 190.4h.3l.2 .1M50.4 190v1.2M50.9 191.1l-.2 .1h-.3M52.7 196.5v.9M52.8 192.4l-.3 .3M54.2 192.4v.9M55 194.5v.8M55.4 194.5l-.4 .2M55.8 194.5v.8M56.3 194.8l-.6 .1"/>
<path d="M58.2 196.6l-.1 .2M58.6 192.4h.5M58.7 196.6l.1 .5-.2 .2-.3 .1-.2-.3M58.8 192v1.1l.3 .2M61.7 196.1v1.3"/>
</g>
<path d="M16.4 187a.58 .58 0 0 0-.7 .2M18.6 187v.1M23.5 187v1.6M27.8 187v1.6M30.1 187.5h.6M30.3 187v1.3M34.4 187.6l-.4-.1-.2 .2 .1 .2 .5 .2v.4h-.6M35.2 187v1.3M38.9 187v1.6" fill="none" stroke="#0000c2" stroke-width=".32"/>
<g font-size="2.8" fill="#0000c2">
<text x="15" y="32.8">Battery</text>
<text x="27.9" y="32.8">and</text>
<text x="35.6" y="32.8">key</text>
<text x="67.3" y="32.8">Pedal</text>
<text x="78" y="32.8">and</text>
<text x="85.8" y="32.8">shifter</text>
<text x="132.2" y="32.8">Front</text>
<text x="142.3" y="32.8">motors</text>
<text x="188.3" y="32.8">Rear</text>
<text x="197.4" y="32.8">motors</text>
<text x="244.4" y="32.8">Steering</text>
<text x="259" y="32.8">motor,</text>
<text x="271" y="32.8">E-stop</text>
<text x="15" y="135.7">Horn</text>
<text x="24.3" y="135.7">and</text>
<text x="32" y="135.7">lights</text>
<text x="81.4" y="135.7">Sensors</text>
<text x="151.1" y="135.7">Dash</text>
<text x="214.8" y="135.7">Music</text>
</g>
<g font-size="2.8" fill="#840000">
<text x="301" y="277.9">Title:</text>
<text x="310.6" y="277.9">Car</text>
<text x="318" y="277.9">harness</text>
<text x="332" y="277.9">and</text>
<text x="339.7" y="277.9">box</text>
<text x="347.3" y="277.9">edge</text>
</g>
<g font-size="2.2" fill="#0000c2">
<text x="15" y="189.5">Going</text>
<text x="23.6" y="189.5">back</text>
<text x="31" y="189.5">to</text>
<text x="35.2" y="189.5">stock</text>
</g>
<g font-size="2.1" fill="#0000c2">
<text x="15" y="16.7">Left:</text>
<text x="21.2" y="16.7">what</text>
<text x="27.7" y="16.7">stays</text>
<text x="34.8" y="16.7">in</text>
<text x="38.1" y="16.7">the</text>
<text x="42.9" y="16.7">car</text>
<text x="47.8" y="16.7">(stock</text>
<text x="56" y="16.7">parts</text>
<text x="63" y="16.7">and</text>
<text x="68.4" y="16.7">our</text>
<text x="73.4" y="16.7">off-box</text>
<text x="83.5" y="16.7">parts).</text>
<text x="92.2" y="16.7">Right</text>
<text x="99.3" y="16.7">of</text>
<text x="102.8" y="16.7">each</text>
<text x="109.4" y="16.7">plug:</text>
<text x="116.3" y="16.7">into</text>
<text x="121.9" y="16.7">the</text>
<text x="126.7" y="16.7">box.</text>
<text x="15" y="21.9">J9-J12</text>
<text x="15" y="19.3">Plugs</text>
<text x="22.5" y="19.3">facing</text>
<text x="24.7" y="21.9">are</text>
<text x="29.6" y="21.9">our</text>
<text x="30.7" y="19.3">the</text>
<text x="34.5" y="21.9">own</text>
<text x="35.5" y="19.3">stock</text>
<text x="40.1" y="21.9">sealed</text>
<text x="42.8" y="19.3">harness</text>
<text x="48.7" y="21.9">plugs.</text>
<text x="52.8" y="19.3">(J1-J8)</text>
<text x="63.1" y="19.3">are</text>
<text x="68" y="19.3">TBD until</text>
<text x="79.8" y="19.3">the</text>
<text x="84.6" y="19.3">stock</text>
<text x="91.8" y="19.3">plug</text>
<text x="98" y="19.3">photos</text>
<text x="106.8" y="19.3">(#17).</text>
</g>
<g font-size="2.1" fill="#840000">
<text x="301" y="268.2">RideOnESP32</text>
<text x="301" y="265">Draft</text>
<text x="307.8" y="265">v0.3,</text>
<text x="314.5" y="265">not</text>
<text x="319.4" y="265">for</text>
<text x="323.8" y="265">building</text>
<text x="331.6" y="268.2">Maverick</text>
<text x="334.1" y="265">the</text>
<text x="338.9" y="265">car-facing</text>
<text x="343" y="268.2">X3</text>
<text x="347.6" y="268.2">24</text>
<text x="352.2" y="268.2">V</text>
<text x="352.6" y="265">side</text>
<text x="355.3" y="268.2">4WD</text>
<text x="358.5" y="265">until</text>
<text x="364.8" y="265">the</text>
<text x="369.6" y="265">TBDs close</text>
<text x="301" y="273.7">File:</text>
<text x="301" y="271">Sheet:</text>
<text x="307.1" y="273.7">harness.kicad_sch</text>
<text x="309.2" y="271">/3</text>
<text x="313.5" y="271">Car</text>
<text x="318.6" y="271">harness</text>
<text x="328.6" y="271">and</text>
<text x="334" y="271">box</text>
<text x="339.2" y="271">edge/</text>
<text x="301" y="281.1">Size:</text>
<text x="307.6" y="281.1">A3</text>
<text x="323" y="281.1">Date:</text>
<text x="330" y="281.1">2026-10-24</text>
<text x="386" y="281.3">Rev:</text>
<text x="392.4" y="281.3">0.3</text>
<text x="301" y="283.9">KiCad</text>
<text x="308.7" y="283.9">E.D.A.</text>
<text x="316.3" y="283.9">9.0.9</text>
<text x="386" y="283.9">Id:</text>
<text x="390.1" y="283.9">3/9</text>
</g>
<g font-size="1.8" fill="#840000">
<text x="35" y="11.9">1</text>
<text x="85" y="11.9">2</text>
<text x="135" y="11.9">3</text>
<text x="185" y="11.9">4</text>
<text x="235" y="11.9">5</text>
<text x="285" y="11.9">6</text>
<text x="335" y="11.9">7</text>
<text x="385" y="11.9">8</text>
<text x="10.3" y="35.9">A</text>
<text x="408.3" y="35.9">A</text>
<text x="134.8" y="41.6">FL_M_POS</text>
<text x="168.1" y="41.6">FL_M_NEG</text>
<text x="190.5" y="41.6">RL_M_POS</text>
<text x="224" y="41.6">RL_M_NEG</text>
<text x="248" y="41.6">STEER_M_POS</text>
<text x="285" y="41.6">STEER_M_NEG</text>
<text x="46.2" y="44.1">GND</text>
<text x="70.2" y="44.1">PEDAL_VCC</text>
<text x="76.7" y="46.7">GND</text>
<text x="112.2" y="44.1">PEDAL_IN</text>
<text x="42.4" y="59.4">BATT_FUSED</text>
<text x="136.1" y="56.8">FL_M_POS</text>
<text x="164.3" y="56.8">FL_M_NEG</text>
<text x="191.8" y="56.8">RL_M_POS</text>
<text x="220.2" y="56.8">RL_M_NEG</text>
<text x="246.7" y="56.8">STEER_M_POS</text>
<text x="278.6" y="56.8">STEER_M_NEG</text>
<text x="70.2" y="61.9">PEDAL_VCC</text>
<text x="71.9" y="64.5">PEDAL_IN</text>
<text x="76.7" y="67">GND</text>
<text x="18.5" y="72.1">BATT_FUSED</text>
<text x="25.9" y="74.6">GND</text>
<text x="134.5" y="72.1">FR_M_POS</text>
<text x="168.1" y="72.1">FR_M_NEG</text>
<text x="190.2" y="72.1">RR_M_POS</text>
<text x="224" y="72.1">RR_M_NEG</text>
<text x="248" y="72.1">STEER_M_POS</text>
<text x="248.1" y="74.6">STEER_M_NEG</text>
<text x="70.7" y="82.2">SHIFT_FORWARD</text>
<text x="107.2" y="82.2">GND</text>
<text x="10.3" y="85.9">B</text>
<text x="18.1" y="89.9">KEY_FEED</text>
<text x="48.7" y="89.9">KEY_24V</text>
<text x="135.8" y="87.3">FR_M_POS</text>
<text x="164.3" y="87.3">FR_M_NEG</text>
<text x="191.5" y="87.3">RR_M_POS</text>
<text x="220.2" y="87.3">RR_M_NEG</text>
<text x="290" y="89.9">ESTOP_SENSE</text>
<text x="408.2" y="85.9">B</text>
<text x="71.2" y="94.9">SHIFT_REVERSE</text>
<text x="107.2" y="94.9">GND</text>
<text x="290" y="92.4">GND</text>
<text x="249.7" y="97.5">COIL_24V</text>
<text x="18.1" y="102.6">KEY_FEED</text>
<text x="19.3" y="105.1">KEY_24V</text>
<text x="70.7" y="107.6">SHIFT_FORWARD</text>
<text x="134.5" y="107.6">FR_M_POS</text>
<text x="134.8" y="102.6">FL_M_POS</text>
<text x="134.8" y="105.1">FL_M_NEG</text>
<text x="190.2" y="107.6">RR_M_POS</text>
<text x="190.5" y="102.6">RL_M_POS</text>
<text x="190.5" y="105.1">RL_M_NEG</text>
<text x="71.2" y="110.2">SHIFT_REVERSE</text>
<text x="81.8" y="112.7">GND</text>
<text x="134.6" y="110.2">FR_M_NEG</text>
<text x="190.3" y="110.2">RR_M_NEG</text>
<text x="251.1" y="112.7">COIL_FEED</text>
<text x="248" y="117.8">ESTOP_SENSE</text>
<text x="252.2" y="115.3">COIL_24V</text>
<text x="257.1" y="120.3">GND</text>
<text x="10.3" y="135.9">C</text>
<text x="408.2" y="135.9">C</text>
<text x="16.9" y="145.7">HORN</text>
<text x="43.7" y="145.7">GND</text>
<text x="84.5" y="145.7">5V_LOGIC</text>
<text x="89.4" y="148.3">GND</text>
<text x="124.9" y="145.7">WHEEL_SPEED_L</text>
<text x="153.9" y="148.3">3V3_SENSE</text>
<text x="160.5" y="145.7">GND</text>
<text x="196.1" y="145.7">I2C_SCL</text>
<text x="196.1" y="148.3">I2C_SDA</text>
<text x="217.4" y="148.3">SPK_L_P</text>
<text x="217.3" y="150.8">SPK_L_N</text>
<text x="17.6" y="158.4">LIGHTS_12V</text>
<text x="47.5" y="158.4">LIGHTS_SW</text>
<text x="84.5" y="163.5">5V_LOGIC</text>
<text x="89.4" y="166.1">GND</text>
<text x="124.9" y="163.5">WHEEL_SPEED_R</text>
<text x="154.5" y="166.1">SPK_ALERT_P</text>
<text x="18.9" y="171.1">LIGHTS_12V</text>
<text x="19.8" y="173.7">LIGHTS_SW</text>
<text x="154.4" y="168.6">SPK_ALERT_N</text>
<text x="217.1" y="171.1">SPK_R_N</text>
<text x="217.2" y="168.6">SPK_R_P</text>
<text x="24.5" y="176.2">HORN</text>
<text x="25.9" y="178.8">GND</text>
<text x="10.3" y="185.9">D</text>
<text x="85.3" y="181.3">3V3_SENSE</text>
<text x="92" y="183.8">GND</text>
<text x="127.5" y="181.3">GND</text>
<text x="156.4" y="183.8">3V3_SENSE</text>
<text x="408.2" y="185.9">D</text>
<text x="88.2" y="188.9">I2C_SDA</text>
<text x="88.3" y="186.4">I2C_SCL</text>
<text x="159.3" y="191.5">I2C_SDA</text>
<text x="159.4" y="188.9">I2C_SCL</text>
<text x="163.1" y="186.4">GND</text>
<text x="217.2" y="191.5">SPK_R_P</text>
<text x="217.3" y="188.9">SPK_L_N</text>
<text x="217.4" y="186.4">SPK_L_P</text>
<text x="154.4" y="196.5">SPK_ALERT_N</text>
<text x="154.5" y="194">SPK_ALERT_P</text>
<text x="217.1" y="194">SPK_R_N</text>
<text x="83.8" y="204.2">SEAT</text>
<text x="109.7" y="204.2">GND</text>
<text x="83.3" y="221.9">WHEEL_SPEED_L</text>
<text x="89.6" y="216.9">5V_LOGIC</text>
<text x="94.5" y="219.4">GND</text>
<text x="83" y="224.5">WHEEL_SPEED_R</text>
<text x="87.9" y="227">3V3_SENSE</text>
<text x="90.8" y="232.1">I2C_SDA</text>
<text x="90.8" y="229.6">I2C_SCL</text>
<text x="10.3" y="235.9">E</text>
<text x="94" y="234.6">SEAT</text>
<text x="408.3" y="235.9">E</text>
<text x="10.3" y="285.9">F</text>
<text x="35" y="286.9">1</text>
<text x="85" y="286.9">2</text>
<text x="135" y="286.9">3</text>
<text x="185" y="286.9">4</text>
<text x="235" y="286.9">5</text>
<text x="285" y="286.9">6</text>
<text x="335" y="286.9">7</text>
<text x="385" y="286.9">8</text>
<text x="408.3" y="285.9">F</text>
</g>
<g font-size="1.8" fill="#006464">
<text x="33.7" y="40">BT1</text>
<text x="94" y="39.7">PED1</text>
<text x="150.2" y="40.4">+</text>
<text x="153.5" y="38.4">M1</text>
<text x="206.1" y="40.4">+</text>
<text x="209.4" y="38.4">M3</text>
<text x="267.1" y="40.4">+</text>
<text x="270.3" y="38.4">M5</text>
<text x="89.9" y="44">V+</text>
<text x="89.9" y="46.6">GND</text>
<text x="99.8" y="44">SIG</text>
<text x="150.4" y="42.6">1</text>
<text x="150.5" y="44.8">FL motor</text>
<text x="206.3" y="42.6">1</text>
<text x="206.3" y="44.8">RL motor</text>
<text x="264.5" y="44.8">Steering</text>
<text x="273.5" y="44.8">motor</text>
<text x="30.5" y="48.3">24</text>
<text x="34.1" y="48.3">V pack</text>
<text x="91.3" y="51.1">Foot</text>
<text x="96.6" y="51.1">pedal</text>
<text x="152.4" y="52.9">C201</text>
<text x="208.3" y="52.9">C203</text>
<text x="266.7" y="52.9">C205</text>
<text x="31.8" y="56.7">F1</text>
<text x="90.2" y="58.8">J3</text>
<text x="28.5" y="62">40</text>
<text x="32.1" y="62">A ANL</text>
<text x="152.4" y="60.8">100n</text>
<text x="208.3" y="60.8">100n</text>
<text x="266.7" y="60.8">100n</text>
<text x="39.4" y="68.9">J1</text>
<text x="88.4" y="70.2">PEDAL</text>
<text x="150.2" y="70.9">+</text>
<text x="153.5" y="68.9">M2</text>
<text x="206.1" y="70.9">+</text>
<text x="209.4" y="68.9">M4</text>
<text x="270.6" y="68.9">J5</text>
<text x="36.6" y="77.8">BATTERY</text>
<text x="150.4" y="73.1">1</text>
<text x="150.4" y="75.3">FR motor</text>
<text x="206.2" y="75.3">RR motor</text>
<text x="206.3" y="73.1">1</text>
<text x="265.1" y="77.8">STEER MOTOR</text>
<text x="94.5" y="78.6">SW2</text>
<text x="152.4" y="83.4">C202</text>
<text x="208.3" y="83.4">C204</text>
<text x="36.1" y="86.2">SW1</text>
<text x="93.2" y="84.1">Shift</text>
<text x="98.8" y="84.1">F</text>
<text x="267.7" y="89.8">NC1</text>
<text x="273" y="85.4">S2</text>
<text x="276.9" y="89.8">NO3</text>
<text x="32.9" y="91.8">Key</text>
<text x="37.4" y="91.8">switch</text>
<text x="94.5" y="91.3">SW3</text>
<text x="152.4" y="91.3">100n</text>
<text x="208.3" y="91.3">100n</text>
<text x="267.7" y="92.3">NC1</text>
<text x="267.7" y="94.8">NC2</text>
<text x="276.9" y="92.3">NO3</text>
<text x="276.9" y="94.8">NO4</text>
<text x="36.9" y="99.4">J2</text>
<text x="93.1" y="96.8">Shift</text>
<text x="98.7" y="96.8">R</text>
<text x="153.7" y="99.4">J6</text>
<text x="209.6" y="99.4">J7</text>
<text x="267.7" y="97.4">NC2</text>
<text x="270.5" y="101.9">E-STOP</text>
<text x="276.9" y="97.4">NO4</text>
<text x="95.3" y="104.5">J4</text>
<text x="36.2" y="108.3">KEY</text>
<text x="147.6" y="113.4">FRONT MOTORS</text>
<text x="204.1" y="113.4">REAR MOTORS</text>
<text x="270.6" y="109.6">J9</text>
<text x="92.6" y="115.9">SHIFTER</text>
<text x="267.9" y="123.5">E-STOP</text>
<text x="31" y="140.8">SW4</text>
<text x="107.8" y="141.3">H1</text>
<text x="178.4" y="141.3">U27</text>
<text x="234.4" y="142.6">LS2</text>
<text x="30.7" y="147.6">Horn</text>
<text x="102.6" y="145.6">VCC</text>
<text x="102.6" y="148.2">GND</text>
<text x="112" y="145.6">OUT</text>
<text x="173.7" y="145.6">GND</text>
<text x="173.7" y="148.2">VCC</text>
<text x="183.2" y="148.2">SDA</text>
<text x="183.2" y="145.6">SCL</text>
<text x="36.2" y="155.5">LP1</text>
<text x="106.2" y="152.7">A3144</text>
<text x="175" y="152.7">OLED 0x3C</text>
<text x="35.2" y="161.4">Lights</text>
<text x="107.8" y="159.1">H2</text>
<text x="176" y="160.4">LS1</text>
<text x="232.5" y="156.5">Music</text>
<text x="239" y="156.5">L</text>
<text x="39.4" y="168">J8</text>
<text x="102.6" y="163.4">VCC</text>
<text x="102.6" y="166">GND</text>
<text x="112" y="163.4">OUT</text>
<text x="234.4" y="162.9">LS3</text>
<text x="106.2" y="170.5">A3144</text>
<text x="109.8" y="176.9">U25</text>
<text x="173.4" y="174.3">Alert</text>
<text x="179" y="174.3">spk</text>
<text x="232.3" y="176.9">Music</text>
<text x="238.8" y="176.9">R</text>
<text x="34.2" y="181.9">ACCESSORIES</text>
<text x="105.2" y="181.2">VCC</text>
<text x="105.2" y="183.7">GND</text>
<text x="114.5" y="183.7">OUT</text>
<text x="115" y="181.2">DIR</text>
<text x="176" y="180.7">J11</text>
<text x="234.4" y="183.2">J12</text>
<text x="105.2" y="186.3">SCL</text>
<text x="105.2" y="188.8">SDA</text>
<text x="114.3" y="186.3">GPO</text>
<text x="105.3" y="193.4">AS5600</text>
<text x="113.6" y="193.4">0x36</text>
<text x="233.2" y="197.2">MUSIC</text>
<text x="97" y="200.5">SW5</text>
<text x="175.2" y="199.7">DASH</text>
<text x="96.9" y="206.1">Seat</text>
<text x="107.4" y="213.7">J10</text>
<text x="104.8" y="237.8">SENSORS</text>
</g>
<g font-size="1.8" fill="#0f0f0f">
<text x="16.1" y="42.8">BATT_RAW</text>
<text x="14.9" y="58.1">BATT_RAW</text>
<text x="248.5" y="89.9">COIL_FEED</text>
<text x="248.7" y="91.1">ESTOP_MID</text>
<text x="248.7" y="93.6">ESTOP_MID</text>
</g>
<g font-size="1.8" fill="#a90000">
<text x="160.6" y="42.6">2</text>
<text x="216.5" y="42.6">2</text>
<text x="267.3" y="42.6">1</text>
<text x="277.4" y="42.6">2</text>
<text x="87.6" y="60.7">1</text>
<text x="87.6" y="63.2">2</text>
<text x="87.6" y="65.8">3</text>
<text x="36.8" y="70.9">1</text>
<text x="267.9" y="70.9">1</text>
<text x="36.8" y="73.4">2</text>
<text x="160.6" y="73.1">2</text>
<text x="216.5" y="73.1">2</text>
<text x="267.9" y="73.4">2</text>
<text x="92" y="81">1</text>
<text x="99.6" y="81">2</text>
<text x="33.6" y="88.6">1</text>
<text x="41.2" y="88.6">2</text>
<text x="264.1" y="88.6">11</text>
<text x="281.9" y="88.6">33</text>
<text x="92" y="93.7">1</text>
<text x="99.6" y="93.7">2</text>
<text x="264.1" y="91.2">12</text>
<text x="264.1" y="93.7">21</text>
<text x="281.9" y="91.2">34</text>
<text x="281.9" y="93.7">43</text>
<text x="34.2" y="101.3">1</text>
<text x="151.1" y="101.3">1</text>
<text x="206.9" y="101.3">1</text>
<text x="264.1" y="96.3">22</text>
<text x="281.9" y="96.3">44</text>
<text x="34.2" y="103.9">2</text>
<text x="92.6" y="106.4">1</text>
<text x="151.1" y="103.9">2</text>
<text x="151.1" y="106.4">3</text>
<text x="206.9" y="103.9">2</text>
<text x="206.9" y="106.4">3</text>
<text x="92.6" y="109">2</text>
<text x="92.6" y="111.5">3</text>
<text x="151.1" y="109">4</text>
<text x="206.9" y="109">4</text>
<text x="267.9" y="111.5">1</text>
<text x="267.9" y="114">2</text>
<text x="267.9" y="116.6">3</text>
<text x="267.9" y="119.1">4</text>
<text x="99.6" y="144.5">1</text>
<text x="99.6" y="147.1">2</text>
<text x="117.4" y="144.5">3</text>
<text x="231.7" y="147.1">1</text>
<text x="231.7" y="149.6">2</text>
<text x="99.6" y="162.3">1</text>
<text x="99.6" y="164.8">2</text>
<text x="117.4" y="162.3">3</text>
<text x="173.3" y="164.8">1</text>
<text x="173.3" y="167.4">2</text>
<text x="231.7" y="167.4">1</text>
<text x="36.8" y="169.9">1</text>
<text x="36.8" y="172.5">2</text>
<text x="231.7" y="169.9">2</text>
<text x="36.8" y="175">3</text>
<text x="36.8" y="177.5">4</text>
<text x="173.9" y="182.6">1</text>
<text x="173.9" y="185.2">2</text>
<text x="232.3" y="185.2">1</text>
<text x="173.9" y="187.7">3</text>
<text x="173.9" y="190.2">4</text>
<text x="232.3" y="187.7">2</text>
<text x="232.3" y="190.2">3</text>
<text x="173.9" y="192.8">5</text>
<text x="173.9" y="195.3">6</text>
<text x="232.3" y="192.8">4</text>
<text x="94.5" y="202.9">1</text>
<text x="102.2" y="202.9">2</text>
<text x="105.3" y="215.6">1</text>
<text x="105.3" y="218.2">2</text>
<text x="105.3" y="220.7">3</text>
<text x="105.3" y="223.3">4</text>
<text x="105.3" y="225.8">5</text>
<text x="105.3" y="228.3">6</text>
<text x="105.3" y="230.9">7</text>
<text x="105.3" y="233.4">8</text>
</g>
<g font-size="1.8" fill="#0000c2">
<text x="15" y="191.6">1.</text>
<text x="18" y="191.6">Key</text>
<text x="22.5" y="191.6">off.</text>
<text x="26.9" y="191.6">Unplug</text>
<text x="34.6" y="191.6">J1-J8</text>
<text x="41.7" y="191.6">from</text>
<text x="47.2" y="191.6">the</text>
<text x="51.4" y="191.6">box.</text>
<text x="15" y="193.7">2.</text>
<text x="15" y="197.8">3.</text>
<text x="18" y="193.7">Plug</text>
<text x="18" y="197.8">Unplug</text>
<text x="18.5" y="195.7">same</text>
<text x="23.4" y="193.7">the</text>
<text x="24.6" y="195.7">plugs</text>
<text x="25.7" y="197.8">J9-J12;</text>
<text x="27.5" y="193.7">stock</text>
<text x="31" y="195.7">(motor</text>
<text x="33.7" y="193.7">HY2005RX</text>
<text x="34.7" y="197.8">the</text>
<text x="38.5" y="195.7">splitters:</text>
<text x="38.8" y="197.8">stock</text>
<text x="44.6" y="193.7">controller</text>
<text x="45" y="197.8">car</text>
<text x="48.1" y="195.7">unplug,</text>
<text x="49.2" y="197.8">has</text>
<text x="53.7" y="197.8">none</text>
<text x="55" y="193.7">into</text>
<text x="56.2" y="195.7">rejoin).</text>
<text x="59.4" y="197.8">of</text>
<text x="59.8" y="193.7">the</text>
<text x="62.4" y="197.8">them.</text>
<text x="15" y="199.8">No</text>
<text x="18.7" y="199.8">stock</text>
<text x="24.8" y="199.8">wire</text>
<text x="29.8" y="199.8">is</text>
<text x="32.6" y="199.8">ever</text>
<text x="37.7" y="199.8">cut</text>
<text x="41.9" y="199.8">(#33).</text>
</g>
</svg>
